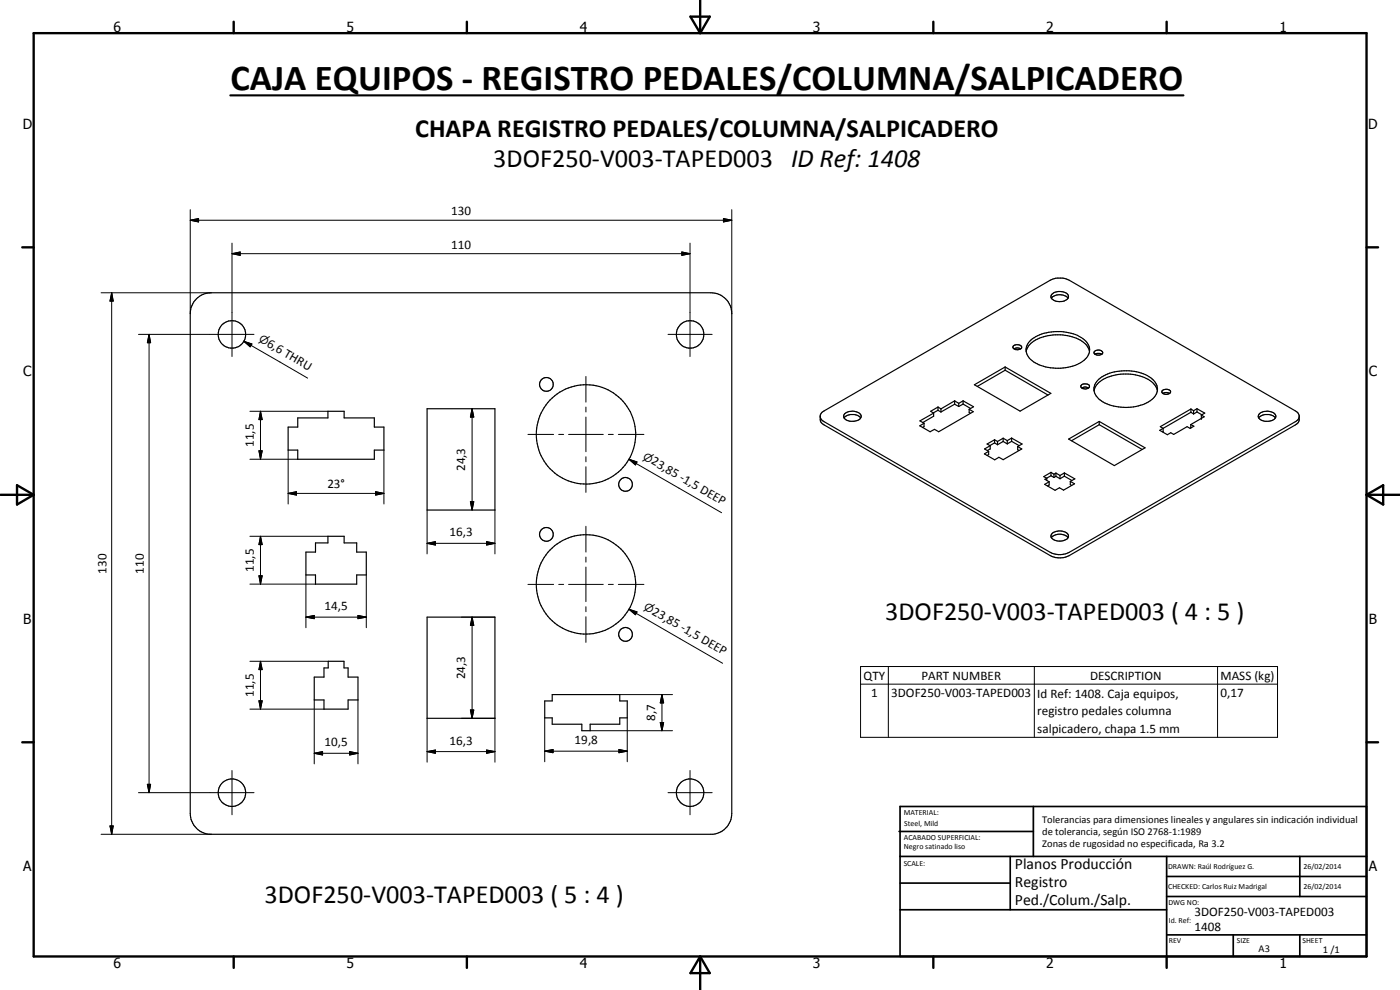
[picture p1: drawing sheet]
<svg xmlns="http://www.w3.org/2000/svg" width="420mm" height="297mm" viewBox="0 0 420 297" stroke-linecap="round" stroke-linejoin="round" font-family="sans-serif">
<g fill="none" stroke="#000" stroke-width=".35">
<path d="M59 89.7a6.2 6.2 0 0 1 4.4-1.9h149.9a6.3 6.3 0 0 1 6.3 6.3v150a6.3 6.3 0 0 1-5.7 6.2h-151.1a6.4 6.4 0 0 1-5.7-6.2v-150l.3-1.9 .8-1.6zM315.5 89.5a3.6 3.6 0 0 1 5 0M315.8 88.2a3.5 3.5 0 0 1 4.8 .5 1.8 1.8 0 0 1-2.3 1.8 2.85 2.85 0 0 1-2.9-1.2l.1-.7zM292.4 115.4l9.3-5.3 13.7 7.9-9.3 5.4zM301.7 111.1l12.8 7.4M301.7 110.1v1M301.7 111.1l-8.4 4.9M304.1 103.8a1.77 1.77 0 0 1 2.5 .3 1.13 1.13 0 0 1-1.5 .8 .83 .83 0 0 1-1-1.1zM304.3 104.6a2.04 2.04 0 0 1 2 0M308 105.5a6.7 6.7 0 0 1 5.2-4.5 13.9 13.9 0 0 1 12.4 2l.9 1.2 .5 1.3M309 102.4a13.7 13.7 0 0 1 15.5-1.1 4 4 0 0 1 2.5 3.8 4 4 0 0 1-2.7 3.7 14.3 14.3 0 0 1-14.6-.6 3.7 3.7 0 0 1-.7-5.8zM324.5 115.6a1.55 1.55 0 0 1 2.5 .4 1.47 1.47 0 0 1-1.4 .7 1.47 1.47 0 0 1-1.3-.8z"/>
<path d="M324.6 116.4l.9-.3 1.2 .3M328.3 117.2a7 7 0 0 1 5.9-4.6 13.7 13.7 0 0 1 11.7 2.2l1 1.2 .4 1.2M328.5 105.5a1.54 1.54 0 0 1 2.5 .3 1.49 1.49 0 0 1-2.7-.1zM328.6 106.3l.7-.3 1.4 .3M329.8 113.8a14 14 0 0 1 16-.1 3.8 3.8 0 0 1-.6 6.5 14.2 14.2 0 0 1-15.5-.6 3.7 3.7 0 0 1 .1-5.8zM348.8 117.2a1.54 1.54 0 0 1 2.5 .4 1.49 1.49 0 0 1-2.6-.1zM349 118a2.13 2.13 0 0 1 2 0M86.5 128.1h2.9v-2.7h9v-2h4.9v2h9v2.7h2.9v6.9h-2.9v2.8h-22.9v-2.8h-2.9zM128.2 122.6h20.3v30.4h-20.3zM246.2 125.1l.3 .8 .8 .6 67.9 39.2a6.2 6.2 0 0 0 5.7 0l67.8-39.2 .9-.6 .3-.8M246.7 123.7l68.8-39.8a6.4 6.4 0 0 1 5.4 .2l67.8 39.2 .9 .7 .3 .8-.2 1.9-1 .8-67.8 39.2a6.2 6.2 0 0 1-5.7 0l-68.7-39.8a2.94 2.94 0 0 1-.2-2.7zM253.3 125.4a3.5 3.5 0 0 1 4.7-.4l.3 .4"/>
<path d="M253.6 124.1a3.5 3.5 0 0 1 4.8 .5 1.66 1.66 0 0 1-1.9 1.8 2.41 2.41 0 0 1-3.3-1.6zM277.3 127v1l-.4 .3M280.2 124l-4.1 2.3 1.2 .7M280.2 124v.9l-3.3 1.9M281.5 122.1l.9 .6M281.5 122.1v1M281.5 123.1l.9 .5M281.5 122.1l-2.2 1.3 .9 .6M281.5 123.1l-1.4 .8M282.4 122.7v.9M286.5 121.3l-4.1 2.3M286.5 120.3v1"/>
<path d="M286.5 120.3l-4.1 2.4M286.5 120.3l1.2 .7M286.5 121.3l1.2 .7M287.7 121v1M289 120.3l-1.3 .7M289 121.2l-1.3 .8M289 120.3v.9M289 120.3l3.2 1.7-1.3 .8M289 121.2l2.3 1.4M290.9 122.8v1l.3 .2M290.9 122.8l1.2 .7-10.4 6-1.3-.7-1.3 .7-3.1-1.7 1.3-.8M296.7 135.4v1l-.5 .3"/>
<path d="M297.2 133.7l-1.7 1 1.2 .7M297.2 133.7v1l-.9 .5M298.5 132l.9 .5M298.5 132v.9M298.5 132.9l.9 .5M298.5 132l-2.3 1.2 1 .5M298.5 132.9l-1.4 .8M299.4 132.5v.9M301.1 131.5l-1.7 1M301.1 132.5l-1.7 .9M301.1 131.5v1M301.1 131.5l1.2 .7"/>
<path d="M301.1 132.5l1.2 .7M302.3 132.2v1M303.6 131.4l3.1 1.8-1.3 .8M303.6 131.4v1M303.6 132.4l2.3 1.3M303.6 131.4l-1.3 .8M303.6 132.4l-1.3 .8M305.4 134v1l.4 .2M305.4 134l1.3 .7-5.6 3.2-1.3-.7-1.3 .8-3.1-1.8 1.3-.8M320.7 131.7l9.2-5.3 13.8 8-9.3 5.3zM329.9 126.4v1M329.9 127.4l12.9 7.5"/>
<path d="M329.9 127.4l-8.3 4.8M349.1 128.5v1l-.2 .1M357.4 127.4l.9 .5-1.1 .6-.9-.5-4.1 2.3-.8-.5-1.1 .6-2.2-1.3 1-.6M357.4 127.4v1M357.4 122.7l.8 .5M357.4 122.7v1M357.4 123.7l.8 .5M357.4 122.7l-9.2 5.3 .9 .5M357.4 123.7l-8.3 4.8M358.2 123.2v1M359.2 122.6l-1 .6M359.2 122.6l2.4 1.4-1.1 .5"/>
<path d="M359.2 122.6v1M359.2 123.6l1.5 .9M359.2 123.6l-1 .6M360.5 124.5v1M360.5 124.5l.9 .6-4 2.3M377.8 125.4l.9-.7 1-.3 1.8 .1 1.3 .9M378 124.1a3.5 3.5 0 0 1 4.9 .5 1.85 1.85 0 0 1-2.3 1.8 2.29 2.29 0 0 1-3-1.6zM314.1 143.5v.6M314.1 143.5l-.5 .3 1.3 .8M314.9 144.6v.9l-.5 .3M315.4 141.7l.9 .6M315.4 141.7v1"/>
<path d="M315.4 142.7l.9 .6M315.4 141.7l-2.1 1.3 .8 .5M315.4 142.7l-1.3 .8M316.3 142.3v1M316.9 141.9l1.2 .8M316.9 141.9v1M316.9 142.9l1.2 .7M316.9 142.9l-.6 .4M316.9 141.9l-.6 .4M318.1 142.7v.9M319.4 141.9l3.2 1.8-1.4 .7M319.4 141.9v1"/>
<path d="M319.4 142.9l2.3 1.3M319.4 141.9l-1.3 .8M319.4 142.9l-1.3 .7M321.2 144.4v1l.4 .3M321.2 144.4l1.3 .8-3.3 1.9-1.2-.8-1.4 .8-3.1-1.8 1.4-.7M91.8 165.7h2.9v-2.8h3.7v-2h4.9v2h3.7v2.8h2.9v6.8h-2.9v2.8h-12.3v-2.8h-2.9zM315.5 161.3a3.5 3.5 0 0 1 5 0M315.8 160a3.5 3.5 0 0 1 4.8 .5 1.48 1.48 0 0 1-1.5 1.7 3.3 3.3 0 0 1-3.7-1.1v-.4zM98.5 198.4h4.7v2h1.3v2.8h2.9v6.8h-2.9v2.8h-7.3v-2.8h-2.9v-6.8h2.9v-2.8h1.3zM128.2 185.2h20.3v30.3h-20.3zM163.5 210.3h2.2v-1.9h20.3v1.9h2.2v5.1h-2.2v1.9h-8.9v1.9h-2.5v-1.9h-8.9v-1.9h-2.2z"/>
<circle cx="69.6" cy="100.3" r="4.1"/>
<circle cx="164" cy="115.3" r="2.06"/>
<circle cx="207.1" cy="100.4" r="4.1"/>
<circle cx="175.9" cy="130.3" r="14.9"/>
<circle cx="187.7" cy="145.3" r="2.06"/>
<circle cx="164" cy="160.3" r="2.06"/>
<circle cx="175.9" cy="175.4" r="14.9"/>
<circle cx="187.7" cy="190.3" r="2.07"/>
<circle cx="69.6" cy="237.8" r="4.1"/>
<circle cx="207.1" cy="237.8" r="4.1"/>
</g>
<circle cx="360.5" cy="125.5" r=".18" fill="#000"/>
<g fill="none" stroke="#000" stroke-width=".71">
<path d="M10.1 9.9h400v277.1h-400zM70.1 6.5v3.4M140.1 6.5v3.4M207.2 5h5.8l-2.9 4.9zM210.1 0v9.9M280.1 6.5v3.4M350.1 6.5v3.4M6.7 74.2h3.4M410.1 74.2h3.5M.1 148.5h10M5.1 145.6l5 2.9-5 2.9zM410.1 148.5h10"/>
<path d="M410.1 148.5l5-2.9v5.8zM6.7 222.7h3.4M410.1 222.7h3.5M70.1 287v3.4M140.1 287v3.4M210.1 287v10M210.1 287l2.9 5h-5.8zM280.1 287v3.4M350.1 287v3.4"/>
</g>
<g fill="none" stroke="#000" stroke-width=".51">
<path d="M269.8 249.5h40.3M270.1 242h140v45h-140zM270.1 257h140M303.2 257v16M310.1 242v15M350.1 257v30M390.1 257v12M270.1 265h33.1M270.1 273h80M350.1 269h60M350.1 263h60M350.1 280.5h60"/>
<path d="M370.1 280.5v6.5M390.1 280.5v6.5"/>
</g>
<g fill="none" stroke="#000" stroke-width=".3">
<path d="M57.1 66.1l2.5-.5v1zM57.1 66.1h162.5M57.1 62.9v31.2M69.6 76.1l2.5-.5v1zM69.6 72.9v34.1M69.6 76.1h137.5M204.6 75.6l2.5 .5-2.5 .5zM207.1 72.9v34.1M217.1 65.6l2.5 .5-2.5 .5zM219.6 62.9v31.2M30.3 87.8h33.1M33.5 87.8l.5 2.5h-1z"/>
<path d="M33.5 87.8v162.5M41.6 100.3h34.6M44.7 100.3l.5 2.5h-1zM44.7 100.3v137.5M73.2 102.4l2.4 .8-.5 .9zM73.2 102.4l19.1 11.1M175.8 112.9v7.7M200.5 100.3h13.2M75 137.8h14.4M75 123.4h23.4M77.7 135.3h1l-.5 2.5zM78.2 123.4l.5 2.5h-1z"/>
<path d="M78.2 123.4v14.4M86.5 135v16.2M115.2 135v16.2M141.7 122.6l.5 2.5h-1zM141.7 122.6v30.4M158.4 130.3h7.7M167.7 130.3h1.5M170.6 130.3h10.4M175.8 122.1v1.5M175.8 125.1v10.5M175.8 137v1.6M182.6 130.3h1.5"/>
<path d="M185.6 130.3h7.6M188.8 137.8l2.4 .8-.5 .9zM188.8 137.8l27.8 16M86.5 148l2.5-.5v1zM86.5 148h28.7M112.7 147.5l2.5 .5-2.5 .5zM128.2 153v13.2M141.2 150.5h1l-.5 2.5zM148.5 153v13.2M175.8 140v7.7M175.8 157.9v7.8M75 175.3h19.7"/>
<path d="M75 160.9h23.4M77.7 172.8h1l-.5 2.5zM78.2 160.9l.5 2.5h-1zM78.2 160.9v14.4M91.8 172.5v15.8M109.9 172.5v15.8M128.2 163l2.5-.5v1zM128.2 163h20.3M146 162.5l2.5 .5-2.5 .5zM158.4 175.3h7.7M167.7 175.3h1.5M170.6 175.3h10.4"/>
<path d="M175.8 167.1v1.6M175.8 170.1v10.4M182.6 175.3h1.5M185.6 175.3h7.6M75 198.4h23.5M78.2 198.4l.5 2.5h-1zM78.2 198.4v14.4M91.8 185.2l2.5-.5v.9zM91.8 185.2h18.1M107.4 184.7l2.5 .5-2.5 .4zM138.5 185.2h10M141.7 185.2l.5 2.4h-1z"/>
<path d="M141.7 185.2v30.3M175.8 182v1.6M175.8 185v7.7M188.8 182.8l2.4 .8-.5 .8zM188.8 182.8l28.1 16.2M258.3 200h125.1v21.2h-125.1zM266.6 200v21.2M310.4 200v21.2M365.4 200v21.2M75 212.8h22.2M77.7 210.3h1l-.5 2.5zM94.3 210v19.2"/>
<path d="M107.4 210v19.2M128.2 215.5v13.2M138.5 215.5h10v13.2M141.2 213h1l-.5 2.5zM163.5 215.4v13.2M177.1 219.2h24.7M186 208.4h15.8M188.2 215.4v13.2M198.2 216.8h1l-.5 2.4zM198.7 208.4l.5 2.5h-1zM198.7 208.4v10.8M258.3 205.3h125.1"/>
<path d="M41.6 237.8h34.6M44.2 235.3h1l-.5 2.5zM69.6 231.2v13.3M94.3 226l2.5-.5v1zM94.3 226h13.1M104.9 225.5l2.5 .5-2.5 .5zM128.2 225.5l2.5-.5v1zM128.2 225.5h20.3M146 225l2.5 .5-2.5 .5zM163.5 225.4l2.5-.5v.9zM163.5 225.4h24.7M185.7 224.9l2.5 .5-2.5 .4z"/>
<path d="M200.5 237.8h13.2M207.1 231.2v13.3M30.3 250.3h33.1M33 247.8h1l-.5 2.5z"/>
</g>
<g fill="#000">
<path d="M57.1 66.1l2.5-.5v1zM69.6 76.1l2.5-.5v1zM204.6 75.6l2.5 .5-2.5 .5zM217.1 65.6l2.5 .5-2.5 .5zM33.5 87.8l.5 2.5h-1zM44.7 100.3l.5 2.5h-1zM73.2 102.4l2.4 .8-.5 .9zM77.7 135.3h1l-.5 2.5zM78.2 123.4l.5 2.5h-1zM141.7 122.6l.5 2.5h-1zM188.8 137.8l2.4 .8-.5 .9zM86.5 148l2.5-.5v1z"/>
<path d="M112.7 147.5l2.5 .5-2.5 .5zM141.2 150.5h1l-.5 2.5zM77.7 172.8h1l-.5 2.5zM78.2 160.9l.5 2.5h-1zM128.2 163l2.5-.5v1zM146 162.5l2.5 .5-2.5 .5zM91.8 185.2l2.5-.5v.9zM107.4 184.7l2.5 .5-2.5 .4zM141.7 185.2l.5 2.4h-1zM188.8 182.8l2.4 .8-.5 .8zM77.7 210.3h1l-.5 2.5zM78.2 198.4l.5 2.5h-1z"/>
<path d="M141.2 213h1l-.5 2.5zM198.2 216.8h1l-.5 2.4zM198.7 208.4l.5 2.5h-1zM44.2 235.3h1l-.5 2.5zM94.3 226l2.5-.5v1zM104.9 225.5l2.5 .5-2.5 .5zM128.2 225.5l2.5-.5v1zM146 225l2.5 .5-2.5 .5zM163.5 225.4l2.5-.5v.9zM185.7 224.9l2.5 .5-2.5 .4zM33 247.8h1l-.5 2.5z"/>
</g>
<path d="M69.1 28.6h286.1" fill="none" stroke="#000" stroke-width=".63"/>
<text font-size="11" x="69.2" y="27.1">CAJA EQUIPOS - REGISTRO PEDALES/COLUMNA/SALPICADERO</text>
<g font-size="7.9">
<text x="124.6" y="41.1">CHAPA REGISTRO PEDALES/COLUMNA/SALPICADERO</text>
<text x="148" y="50.1">3DOF250-V003-TAPED003 ID Ref: 1408</text>
<text x="265.7" y="185.9">3DOF250-V003-TAPED003 ( 4 : 5 )</text>
<text x="79.4" y="270.9">3DOF250-V003-TAPED003 ( 5 : 4 )</text>
</g>
<g font-size="4.7">
<text x="304.6" y="260.8">Planos Producción</text>
<text x="304.6" y="266.2">Registro</text>
<text x="304.6" y="271.6">Ped./Colum./Salp.</text>
</g>
<g font-size="4.2">
<text x="34" y="9.6">6</text>
<text x="104" y="9.6">5</text>
<text x="174" y="9.6">4</text>
<text x="244" y="9.6">3</text>
<text x="314" y="9.6">2</text>
<text x="384" y="9.6">1</text>
<text x="6.8" y="38.7">D</text>
<text x="410.6" y="38.7">D</text>
<text x="7" y="112.9">C</text>
<text x="410.8" y="112.9">C</text>
<text x="7" y="187.1">B</text>
<text x="410.8" y="187.1">B</text>
<text x="7" y="261.4">A</text>
<text x="410.8" y="261.4">A</text>
<text x="34" y="290.4">6</text>
<text x="104" y="290.4">5</text>
<text x="174" y="290.4">4</text>
<text x="244" y="290.4">3</text>
<text x="314" y="290.4">2</text>
<text x="384" y="290.4">1</text>
</g>
<g font-size="3.9">
<text x="135.4" y="64.6">130</text>
<text x="135.4" y="74.6">110</text>
<text x="79.9" y="103.8" transform="rotate(30 79.9 103.8)">6,6 THRU</text>
<text x="76.1" y="134.1" transform="rotate(-90 76.1 134.1)">11,5</text>
<text x="139.6" y="141.4" transform="rotate(-90 139.6 141.4)">24,3</text>
<text x="195.2" y="139" transform="rotate(30 195.2 139)">23,85 -1,5 DEEP</text>
<text x="98.2" y="146.5">23°</text>
<text x="134.9" y="161">16,3</text>
<text x="32" y="172.1" transform="rotate(-90 32 172.1)">130</text>
<text x="43.2" y="172.1" transform="rotate(-90 43.2 172.1)">110</text>
<text x="76.1" y="171.6" transform="rotate(-90 76.1 171.6)">11,5</text>
<text x="97.4" y="183">14,5</text>
<text x="195.4" y="184.1" transform="rotate(30 195.4 184.1)">23,85 -1,5 DEEP</text>
<text x="139.6" y="203.8" transform="rotate(-90 139.6 203.8)">24,3</text>
<text x="259.2" y="203.9">QTY</text>
<text x="276.6" y="203.9">PART NUMBER</text>
<text x="327.1" y="203.9">DESCRIPTION</text>
<text x="76.1" y="209.1" transform="rotate(-90 76.1 209.1)">11,5</text>
<text x="261.4" y="209.2">1</text>
<text x="267.5" y="209.2">3DOF250-V003-TAPED003</text>
<text x="311.3" y="209.3">Id Ref: 1408. Caja equipos,</text>
<text x="366.3" y="204">MASS (kg)</text>
<text x="366.3" y="209.2">0,17</text>
<text x="311.3" y="214.6">registro pedales columna</text>
<text x="196.6" y="216.3" transform="rotate(-90 196.6 216.3)">8,7</text>
<text x="311.3" y="220">salpicadero, chapa 1.5 mm</text>
<text x="97.4" y="223.9">10,5</text>
<text x="134.9" y="223.4">16,3</text>
<text x="172.5" y="223.3">19,8</text>
<text x="358.5" y="275">3DOF250-V003-TAPED003</text>
<text x="358.5" y="279.4">1408</text>
</g>
<g font-size="3.3">
<text x="77.5" y="102.4" transform="rotate(30 77.5 102.4)">n</text>
<text x="192.7" y="137.6" transform="rotate(30 192.7 137.6)">n</text>
<text x="193" y="182.8" transform="rotate(30 193 182.8)">n</text>
</g>
<g font-size="3.1">
<text x="312.7" y="246.8">Tolerancias para dimensiones lineales y angulares sin indicación individual</text>
<text x="312.7" y="250.4">de tolerancia, según ISO 2768-1:1989</text>
<text x="312.7" y="254">Zonas de rugosidad no especificada, Ra 3.2</text>
<text x="377.7" y="285.6">A3</text>
<text x="397" y="285.9">1 /1</text>
</g>
<g font-size="2.4">
<text x="271.2" y="244.4">MATERIAL:</text>
<text x="271.3" y="252">ACABADO SUPERFICIAL:</text>
<text x="271.4" y="247.9">Steel, Mild</text>
<text x="271.3" y="254.6">Negro satinado liso</text>
<text x="271.2" y="259.7">SCALE:</text>
<text x="350.6" y="260.8">DRAWN: Raúl Rodríguez G.</text>
<text x="391.2" y="260.6">26/02/2014</text>
<text x="350.6" y="266.9">CHECKED: Carlos Ruiz Madrigal</text>
<text x="391.2" y="266.7">26/02/2014</text>
<text x="350.6" y="271.4">DWG NO:</text>
<text x="350.8" y="276.9">Id. Ref:</text>
<text x="350.8" y="282.8">REV</text>
<text x="371.2" y="282.9">SIZE</text>
<text x="390.9" y="282.9">SHEET</text>
</g>
</svg>
